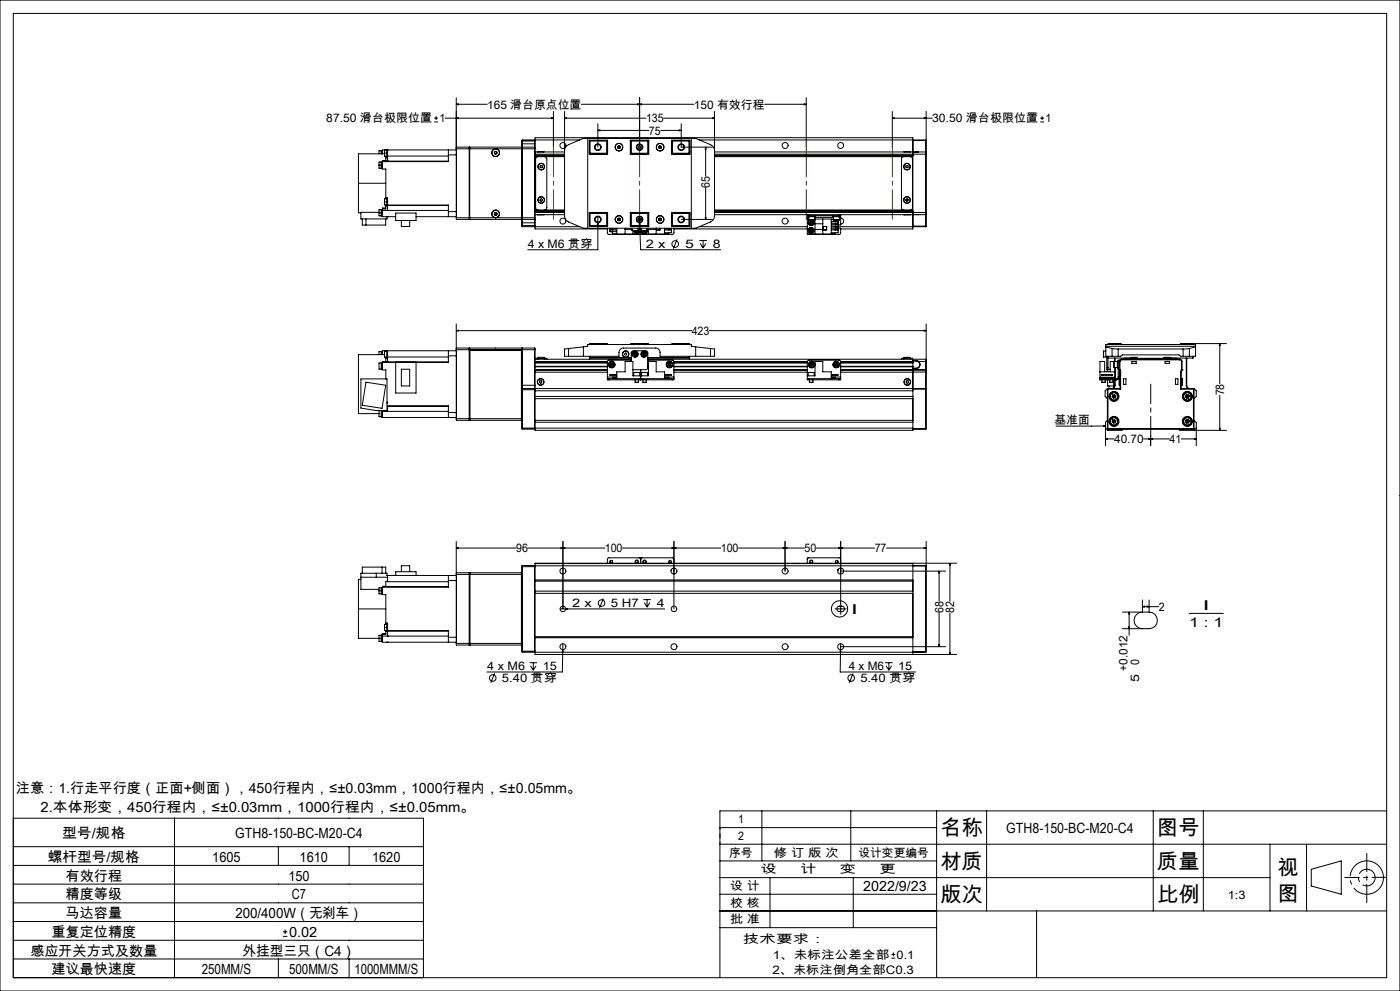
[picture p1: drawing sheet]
<svg xmlns="http://www.w3.org/2000/svg" width="420mm" height="297mm" viewBox="0 0 420 297" stroke-linecap="round" stroke-linejoin="round" font-family="sans-serif">
<g fill="none" stroke="#000" stroke-width=".3">
<path d="M0 0h420v297h-420zM4 4h412v289h-412zM130.3 36.5h1.1M130.3 35.4h1.1M130.8 34.9v1.1M133.6 35.4h32.4M136.9 35.4l.6-.1v.3zM136.9 31.3l.6-.2v.3zM136.9 29.3v36M136.9 31.3h9.3M165.4 35.3l.6 .1-.6 .2zM166 33.4v10.7"/>
<path d="M169.4 35.4l.6-.1v.3zM169.4 33.4v31.6l.3 .8 .9 .7 4.4 1.9h33.7l4.4-1.9 .7-.4 .4-.7 .1-.7v-31.3M169.4 35.4h24.4M174.4 31.3h33.8M179.4 39.1l.6-.2v.3zM179.4 37.1v7M179.4 39.1h15.3M191.3 31.1l.6 .2-.6 .1zM191.9 31.3l.6-.2v.3zM191.9 29.3v14.8M198.2 39.1h6.2M199.1 35.4h15.2"/>
<path d="M203.8 38.9l.6 .2-.6 .1zM204.4 37.1v7h9.3M213.7 35.3l.6 .1-.6 .2zM229.4 31.3h12.5M241.3 31.1l.6 .2-.6 .1zM241.9 29.3v14.8M267.7 35.4l.6-.1v.3zM267.7 35.4h12M267.7 33.4v10.7M277.2 35.3l.6 .1-.6 .2zM277.8 33.4v12.3M312.1 36.5h1.1"/>
<path d="M312.1 35.4h1.1M312.6 34.9v1.1M107.5 54.9v8.9h.8M107.5 54.9h8.2M113.7 49.5v.9h.7M113.7 49.5h1.1M114.4 48.6h-.7v.9M114.4 45.1v1M114.6 48.5v2h.2M114.6 45.1v1M114.8 48.5h-.4v2h.2M114.8 45.1l-1.1 .1v.9"/>
<path d="M115.4 46.1h-7.9v8.8M115.4 45.9v.9h.6M115.4 45.9h.9M115.7 59.2h.6v1.3M115.7 59.2v.4M115.7 47.3v.9h-.9M115.7 46.8v.5M115.7 44.9v.1M115.7 47.3h.6M116 59.6h-.6v.9M116 44.9v2h.3M116 45h-.6v.9"/>
<path d="M116.3 59.5h-.3v2h.3M116.3 48.3h.1M116.3 47.3v1M116.3 44.9v1.9M116.3 44.9h.1M116.3 46.8v.5M116.3 46.8h18.2M134.5 46.4h2.4M134.5 44.9v1.5M134.5 46.4v2h-19.7M134.5 48.3h-19.7v2.4h.9v8.5M136.9 44.9h-22.1v1.2"/>
<path d="M136.9 44.1v21.7M136.9 44.1v.5h23.6M136.9 44.1h3.9M140.8 44.1v21.7M140.8 44.1l.1 .1M140.9 44.2v21.5M140.9 44.2h.1M148.3 45.6l.1 .4M148.4 46l.4 .1M148.6 45.4l.4 .1M148.6 45.4l-.3 .2M149 45.5v.4"/>
<path d="M149 45.9l-.2 .2M156.5 44.6v-.5h-15.6v21.7h15.6v-.5M156.5 44.6v20.7M156.5 44.2h.1M156.5 44.3v.3M156.5 43.1v1.1M156.5 44.2v.1M156.5 42.3h4M156.5 43.1h4M156.7 44.1v21.7M156.7 41.9v2.2M156.7 44.1h3.7"/>
<path d="M156.7 41.9l-.2 1.2M156.7 41.9h3.7M156.7 44.1l-.2 .2M160.4 44.1v21.7M160.4 41.9v2.2M160.4 44.1l.1 .2M160.4 41.9l.1 .2M160.5 44.3v-3h113.4v4.9M160.5 44.3v.3M160.5 44.6v20.7M160.5 47h8.9M160.5 46.6h8.9"/>
<path d="M160.5 45.5h8.9M160.5 41.9h13.4M160.5 46.2h8.9M161.2 45.5h2M161.4 47l-.7 .5v14.9l.7 .5M162.1 49.7l.3-.1 .3 .2v.4l-.4 .1-.3-.2zM162.1 59.7l.4-.2 .2 .3-.1 .4-.3 .1-.3-.3zM163.4 47l.4 .1 .2 .5v14.7l-.2 .5-.4 .1M169.4 45.2l.3-1.1 .6-.6 4.7-2h33.7l4.8 2 .5 .6 .3 1.1M176.3 41.5v26.9M176.8 45.5h.1M176.8 42h5.5v4.2h-5.5z"/>
<path d="M176.8 42.3v3.9M176.8 42.3h5.2M177 42.1v4M177 46.1h5.3M177 42.1h5.3M177 42.1l-.2 .2M182 42.3l.2-.2v4l-.2-.2M182 45.9h-5.2l.2 .2M182 42.3v3.6M185.3 44.3l.4 .2M185.3 43.9v.4M185.7 43.7l.3 .2"/>
<path d="M185.7 43.7l-.4 .2M186 44.3l-.3 .2M186 43.9v.4M189.1 46.1h5.5M189.1 42h5.5v4.2h-5.5zM189.1 42.1h5.5M189.4 42.3v3.6M189.4 42.3l-.2-.2v4l.2-.2M189.4 45.9h4.9M189.4 42.3h4.9M194.3 42.3l.2-.2v4l-.2-.2M194.3 42.3v3.6"/>
<path d="M197.7 44.3l.3 .2M197.7 43.9v.4M198 43.7l.4 .2M198 43.7l-.3 .2M198.4 44.3l-.4 .2M198.4 43.9v.4M201.4 42h5.6v4.2h-5.6zM201.4 46.1h5.3M201.4 42.1h5.3M201.7 42.3v3.6M201.7 42.3l-.2-.2v4l.2-.2M201.7 45.9h5.2l-.2 .2"/>
<path d="M201.7 42.3h5.2M206.7 42.1v4M206.7 42.1l.2 .2M206.9 42.3v3.9M206.9 45.5h.1M207.4 41.5v26.9M209.8 41.9h67.9M211.7 44.1l.1 .6h-.2zM211.7 44.1v8.7M211.7 56.3v9.5M214.3 47h59.6M214.3 46.6h59.6"/>
<path d="M214.3 45.5h60.5M214.3 46.2h63.4M271.1 47l-.5 .1-.2 .4v14.9l.2 .4 .5 .1M271.2 45.5h2M271.8 49.7l.3-.1 .4 .2-.1 .4-.3 .1-.4-.2zM271.9 59.7l.3-.1 .3 .3-.2 .4h-.3l-.3-.3zM273.1 47l.5 .1 .2 .4v14.9l-.2 .4-.5 .1M273.9 46.2v17.5M273.9 42.1h3.8M274.8 45.6h-.9v.6M274.8 45.5h.8M274.8 45.5v.1"/>
<path d="M275.6 45.5l-.8 .1M275.6 45.5h2.1M277.7 46.2h.1M277.7 45.5v.7M277.7 45.5l.1 .2M277.7 41.9v.2M277.7 42.1v3.4M277.7 46.2v17.5M277.8 45.7v.5M277.8 46.2v17.5M108.7 65.6v1.8h7v-1.8M109.8 65.6v1.8"/>
<path d="M113.7 63.8v.9h.7M113.7 63.6h-5.4v2h7.8v-.7h.2M113.7 63.8h1.1M114.4 62.9h-.7v.9M114.6 62.8v2M114.8 62.8h-.4v2h.4M114.8 63.1h19.7M115.4 60.5v.9h.6M115.4 60.5h.9M115.7 61.7v.9h-.9M115.7 62.3h-.9v2.6h3.9M115.7 61.4v.3"/>
<path d="M115.7 61.7h.6M116.3 60.5v1M116.3 61.5v.1M116.3 63.1h.1M116.3 61.7v1.4M116.3 64.9h.1M116.3 60.5h.1M116.3 61.6v.1M116.3 61.5h18.2v1.9M116.3 61.6h18.2M118.7 63.8h6.1v2.3h-6.1zM120.4 66.1v1.8h2.5v-1.8"/>
<path d="M124.8 64.9h12.1M134.5 63.4v1.5M134.5 63.4h2.4M136.9 65.3v.5M136.9 65.3h23.6M136.9 65.8h3.9M140.9 65.7h.1M140.9 65.7l-.1 .1M148.3 64.1l.1 .3M148.4 64.4h.4M148.6 63.7l.3 .1M148.6 63.7l-.3 .4"/>
<path d="M148.9 63.8l.2 .3M149.1 64.1l-.3 .3M156.5 65.7h.1M156.5 65.3v.3M156.5 65.7v1.1M156.5 65.6v.1M156.5 66.8l.2 1.1M156.5 67.5h4M156.5 65.6l.2 .2M156.5 66.8h4M156.7 65.8v2.1M156.7 65.8h3.7"/>
<path d="M156.7 67.9h3.7M160.4 65.8v2.1M160.5 65.3v.3M160.5 65.6v3h21.7M160.5 62.9h8.9M160.5 63.2h8.9M160.5 64.3h8.9M160.5 67.9h13.4M160.5 63.7h8.9M160.5 65.6l-.1 .2M160.5 67.8l-.1 .1M160.5 63.3h8.9"/>
<path d="M161.2 64.3h2M176.8 64.3h.1M176.8 63.7h5.5v4.2h-5.5zM176.8 63.7v3.9M176.8 67.6h5.2M176.8 67.6l.2 .2M177 63.8v4M177 63.8h5.3M177 63.8l-.2 .1h5.2M177 67.8h5.3M179.4 66.6l.1 .6h-.3zM179.4 64.9v10h-21.1"/>
<path d="M182 63.9l.2-.1v4l-.2-.2M182 63.9v3.7M182.2 68.4v1.4l.4 .4h19.2l.4-.4v-1.4M183 68.4v.2h2M183.1 69.4h.5M183.8 68.6v.3a.41 .41 0 0 0-.4-.3 .41 .41 0 0 0-.4 .3M183.8 69.4v.7h1.2M185 68.4v1.8M185 68.9h-2v.5h2M185.3 66l.4 .1M185.3 65.6v.4M185.7 65.4l.3 .2"/>
<path d="M185.7 65.4l-.4 .2M186 66l-.3 .1M186 65.6v.4M187.5 68.4v1.8M187.5 68.8h2.1M189.1 63.8h5.5M189.1 63.7h5.5v4.2h-5.5zM189.1 67.8h5.5M189.4 63.9v3.7M189.4 67.8v.1M189.4 63.9l-.2-.1v4l.2-.2M189.4 63.9h4.9"/>
<path d="M189.4 67.6h4.9M189.6 69.1h1.8M189.6 68.4v.7M189.9 69.1v1.1M190 67.8v.1M190.1 69.1a.89 .89 0 0 0 1.3 .7 .89 .89 0 0 0 .2-1.4 .9 .9 0 0 1-.2 1.5 .9 .9 0 0 1-1.3-.8zM190.6 69.1l.1 .3M190.7 69.4l.4 .2M190.7 69.4l.3-.3 .1 .5M191.1 69.1l.4 .1M191.4 69.1h.1M191.4 68.4v.7"/>
<path d="M191.4 68.9l.1 .3M191.5 65.9h.3zM191.5 66l.2 .2M191.5 69.2l-.4 .4M191.6 66v.1M191.8 65.4v.5M191.8 65.6h.5M191.8 64.9l.1 1.7M191.9 66.6l.2 .6h-.3zM191.9 66.6l.3 8.3h24M191.9 70.2h-.2M192.2 65.5v.5"/>
<path d="M192.2 68.4v1.8M192.3 69.1h.1M192.3 69.1h1.8M192.3 68.4v.7M192.4 70.2h.3M192.5 69.1l.2 .5M192.9 69.1l.1 .3M193 69.4l.4 .2M193 69.4l.4-.3v.5M193.4 69.1l.4 .2M193.7 67.8v.1M193.8 69.3l-.4 .3"/>
<path d="M193.8 69.1v.2M194.1 69.1h.1M194.1 68.5a.9 .9 0 0 1-.2 1.3 .9 .9 0 0 1-1.2-.2M194.1 68.6a.88 .88 0 0 1-.2 1.2 .88 .88 0 0 1-1.2-.2M194.1 68.4v.7M194.3 63.9l.2-.1v4.1M194.3 63.9v3.7M194.3 67.8v.1M194.3 67.6l.2 .2M194.5 68.4v1.8M194.5 68.8h2.3M196.8 68.4v1.8"/>
<path d="M197 68.4l-.1 .5h1.1v-.5M197.7 66l.3 .1M197.7 65.6v.4M197.9 68.4v.5M198 65.4l.4 .2M198 65.4l-.3 .2M198.4 66l-.4 .1M198.4 65.6v.4M199.4 68.4v1.8M199.4 68.9h2v.8h-2M200.6 68.6v.3a.41 .41 0 0 1 .4-.3 .41 .41 0 0 1 .4 .3M200.6 69.7v.4h-1.2"/>
<path d="M201.4 69v.2M201.4 63.7h5.6v4.2h-5.6zM201.4 68.4v.2h-2M201.4 63.8h5.3M201.4 67.8h5.3M201.7 63.9v3.7M201.7 63.9l-.2-.1v4l.2-.2M201.7 67.6h5.2M202.2 68.6h40M203.1 71.7l-1.1 2.8M204.4 65.8h9.3M206.7 63.8v4"/>
<path d="M206.7 63.8l.2 .1h-5.2M206.9 63.7v3.9M206.9 64.3h.1M206.9 67.6l-.2 .2M209.8 72.1h2.3M209.8 67.9h32.4M210.1 73l.8 1.3M210.9 72.1v2.2M211.6 65.2h.2l-.1 .6zM211.8 73l-.9 1.3M214.3 64.3h28.4M214.3 62.9h59.6"/>
<path d="M214.3 63.2h59.6M214.3 63.7h63.4M214.3 63.3h59.6M242.2 64.7h.5M242.2 64.7v.5M242.2 65.2v5h9.6l.4-.4v-1.4h-.8M242.2 64.3v.4M242.2 65.6h.4M242.2 65.2h.4M242.4 70.2h.3M242.5 64.7v.2h2v-.2M242.6 65.9h1.8"/>
<path d="M242.6 64.9v1M242.7 64.3v.4M242.7 64.3h9M242.7 64.7h9M242.9 66.8l.2 .4M242.9 68.9l.1 .5M242.9 68.9l.4 .2M243 65.9l-.5 .9M243 69.4l.4 .2M243 65.9l-.3 .3-.2 .6M243.1 66.3l-.2 .5M243.1 66.3l.2 .4"/>
<path d="M243.1 67.2h.5M243.3 68.6l-.4 .3M243.3 68.6l.5 .2M243.3 68.6l.1 1M243.3 66.7l.3 .5M243.3 66.7l-.2 .5M243.3 66.7l-.4 .1M243.3 69.1l.5 .2M243.3 69.1l-.3 .3M243.6 66.3h-.5M243.6 66.3l.3 .4M243.6 66.3l-.3 .4"/>
<path d="M243.7 65.9a.87 .87 0 0 1 .2 1.5 .87 .87 0 0 1-1.4-.6M243.8 65.9a.9 .9 0 0 1 0 1.6 .9 .9 0 0 1-1.3-.7M243.8 68.8v.5M243.8 68.8l-.5 .3M243.8 69.3l-.4 .3M243.9 66.7l-.3 .5M243.9 66.7h-.6M244.4 65.9h.1M244.4 65.6h5v4.6M244.4 64.9v1M244.4 65.2h5.6M244.5 65.6v4.6"/>
<path d="M244.5 68.8h2.3M244.5 67.1h2.3M246.8 65.6v4.6M246.9 67.9h1.1v1h-1.1zM248 67.9v1M249.4 66.4h2v.5M249.4 67.2h2v.5h-2M249.4 68.1h2v.5h-2M249.4 65.7h.6M249.4 68.9h2M249.4 66.9h2M249.9 64.7v.2h1.9v-.2"/>
<path d="M250 65.9h.1M250 65.9h1.7M250 65.9h1.8M250 64.9v1M250.6 68.6v.3a.41 .41 0 0 1 .4-.3 .41 .41 0 0 1 .4 .3M250.6 65.9v.5M250.6 67.7v.4M250.6 69.7v.4h-1.2M250.6 67.9h27.1M250.8 66.4h.4M251.4 66.9l-.4 .3-.4-.3v.3M251.4 66.6v.2"/>
<path d="M251.4 69v.2M251.4 68.9v.8h-2M251.4 66.7l.1 .1M251.7 64.7h.5M251.7 64.3h.5M251.7 64.3v.4M251.8 65.9h-.1M251.8 64.9v1M251.8 65.2h.4M252.2 65.4a.9 .9 0 0 1 .9 .9 .9 .9 0 0 1-.9 .9M252.2 64.7v.5M252.2 64.3v.4"/>
<path d="M252.2 65.2v2.2h-.8M252.2 64.3h22.6M271.2 64.3h2M273.9 63.7v4.9h-21.7M273.9 63.7v.6h.9M273.9 67.8h3.8M274.8 64.3h.8M274.8 64.3h.1M275.6 64.3h2.1M277.7 63.7h.1M277.7 63.7v.6M277.7 67.8h.1"/>
<path d="M277.7 67.8v.1M277.7 64.3v3.5M277.8 63.7v.5M277.8 64.2l-.1 .1M277.8 67.8l-.1 .1M277.8 64.2v3.6M136.9 99.1l.6-.1v.2zM136.9 97.1v28.4M136.9 99.1h70.6M212.8 99.1h65M277.2 99l.6 .1-.6 .1zM277.8 97.1v13.7"/>
<path d="M109.8 114.5l5.9 1-1.1 6.9-5.9-.9zM114.4 108.8h-.7v1.8h.7M114.4 105.4h-.7v.9M114.6 108.7h-.2v2h.4M114.6 105.3v1M114.8 108.6h3.9M114.8 108.7h-.2v2M114.8 105.3h-.4v1M115.4 106.3h-7.9v17.7h6.2M115.7 107.5v.9h-.9M115.7 107v.5M115.7 105.1v.1"/>
<path d="M115.7 107.5h.6M116 105.1v2h.3M116 105.2h-.6v1.8h.6M116.3 108.5h.1M116.3 107.5v1M116.3 105.1v1.9M116.3 107v.5M116.3 107h18.2M118.7 108.5h6.1v9.3h-6.1zM120.4 110.7h2.5v5h-2.5zM134.5 105.1v1.5M134.5 106.6h2.4"/>
<path d="M134.5 108.5h-19.7v2.4h.9v2.7M134.5 106.6v2h-9.7M136.9 105.1h-22.1v1.2M136.9 104.3v21.7M136.9 104.3v.5h23.6M136.9 104.3h3.9M140.8 104.3v21.7M140.8 104.3l.1 21.2M156.5 104.8v-.5h-15.6v.6h15.6M156.5 104.8v11.8M156.5 116.6v11.9l.2 .1M156.5 116.9h4"/>
<path d="M156.5 115.5h4M156.7 104.3v12.1M156.7 104.3l-.2 .5M156.7 116.4h3.7M156.7 104.3h3.7M156.7 116.4v12.2M156.7 116.4l-.2 .2M160.4 104.3v12.1M160.4 104.3l.1 .5M160.4 116.4v12.2M160.4 116.4l.1 .2M160.5 115.5v.9"/>
<path d="M160.5 118.8h113.4M160.5 119.5h113.4M160.5 104.8v10.7M160.5 117.1h113.4M160.5 116.4h117.2M160.5 107.7h28.9M160.5 108.7h21.7M160.5 109.9h21.7M160.5 108.8h21.7M160.5 109.8h21.7M160.5 108.6h21.7M160.5 108.3h21.7"/>
<path d="M160.5 110.8h21.7M160.5 111.5h21.7M160.5 111h21.7M160.7 107.7v-.3h3.3v.3M161.4 107.1h2M161.4 107.1v.6M161.4 107.4h1.9M161.9 114.2l.4-.1 .3 .3-.1 .4h-.4l-.3-.3zM163.4 107.1v.6M170.6 106.8h15.1v-1.2a1.33 1.33 0 0 1 1.3-1.3h9.7a1.33 1.33 0 0 1 1.3 1.3v1.2h15.1M170.6 104.5l-1.2 .1v2.2h1.2M170.6 104.5v2.3"/>
<path d="M175 104v2.8M175 104l1.3-.2v-.5h31.1v.5l1.3 .2M175 104l-4.4 .5M176.8 103.1h5.4M176.8 103.1v.2M176.8 106.8v.9M177 103h5l.2 .1M177 107.1h12.4M177 103v.3M177 106.8v.3M177 103l-.2 .1M177 107.1l-.2 .2h12.6"/>
<path d="M182.2 113.5h.5M182.2 113.5v.3h.5M182.2 113v.5M182.2 103.1v.2M182.2 113h2.8M182.7 113.5h9M182.7 113.8h9M182.7 113.5v.3M183.1 109.4l.3 .3M183.2 108.9l-.1 .5M183.2 108.9l.3 .4M183.5 109.3l.4 .3"/>
<path d="M183.5 109.3l-.1 .4M183.5 109.3l-.4 .1M183.7 108.8l-.5 .1M183.7 108.8l.3 .3M183.7 108.8l-.2 .5M183.8 113.1v.2h1.2M183.9 109.6l-.5 .1M184 109.1l-.1 .5M184 109.1l-.5 .2M185 113.5v-2.1h2.5v-3.1h2.4v4.3h4.6v-4.3h2.4v3.1h2.5v2.1M185 112.3h-2l2 .1M189.2 103.1l.2-.1h4.9l.2 .1"/>
<path d="M189.2 103.1h5.3M189.2 103.1v.2M189.4 107.9l-7 .1-.2 .3v4.7M189.4 108.3v-2.6l.3-.5 4-.1 .6 .4v4.8l-.1 .3-.5 .2h-3.8M190 106.1h.5M190 106.1l.3 .5M190.1 111.7h1.8M190.1 111.7v.9M190.3 105.7l-.3 .4M190.3 105.7l.2 .4M190.3 106.6h.5M190.5 114.6h.6"/>
<path d="M190.5 113.8v.8M190.5 106.1l.3 .5M190.5 106.1l-.2 .5M190.7 105.7l.3 .4M190.7 105.7h-.4M190.7 105.7l-.2 .4M191 106.1l-.2 .5M191 106.1h-.5M191.1 114.6h.4M191.5 114.6h-.4M191.5 113.8v.8M191.7 113.5h1"/>
<path d="M191.7 113.8h.5M191.7 113.5v.3M191.9 111.7v.9M192.2 113.8h.5M192.2 110.8v3M192.5 111.7h1.8M192.5 111.7v.9M192.7 113.5v.3M192.7 113.5h9M192.7 113.8h9M192.7 106.1l.3 .5M192.7 106.1h.5"/>
<path d="M192.9 114.6h1M192.9 113.8v.8M192.9 105.7l-.2 .4M192.9 105.7l.3 .4M193 106.6h.5M193.2 106.1l.3 .5M193.2 106.1l-.2 .5M193.4 105.7l.3 .4M193.4 105.7h-.5M193.4 105.7l-.2 .4M193.7 106.1l-.2 .5M193.7 106.1h-.5"/>
<path d="M193.9 113.8v.8M194.3 111.7v.9M194.3 108.7l.2 .5-.2 .6M194.3 107.9l7.7 .1 .2 .3v4.7M194.3 108.9v.7M194.3 109v.5M194.3 107.7h83.4M194.3 107.1h12.4M194.5 103.1v.2M199.4 112.3h2l-2 .1M200.4 109v.5M200.4 109l.5 .3"/>
<path d="M200.4 109.5l.5 .3M200.6 113.1v.2h-1.2M200.8 108.8l-.4 .2M200.8 108.8l.5 .2M200.8 108.8l.1 .5M200.9 109.3l.4 .2M200.9 109.3v.5M200.9 109.3l-.5 .2M201.3 109v.5M201.3 109l-.4 .3M201.3 109.5l-.4 .3M201.5 103.1h5.4"/>
<path d="M201.5 103.1v.2M201.7 113.5h.5M201.7 113.5v.3M202.2 113.5v.3h-.5M202.2 113v.5M202.2 108.7h40M202.2 109.9h40M202.2 108.8h40M202.2 109.8h40M202.2 108.6h40M202.2 108.3h40M202.2 113l-2.8 .1"/>
<path d="M202.2 110.8h40M202.2 111.5h40M202.2 111h40M206.7 103h-5l-.2 .1M206.7 103v.3M206.7 106.8v.3M206.7 103l.2 .1M206.7 107.1l.2 .2h-12.6M206.9 103.1v.2M206.9 106.8v.9M208.7 104v2.8M208.7 104l4.4 .5"/>
<path d="M213.1 104.5l1.2 .1v2.2h-1.2M213.1 104.5v2.3M242.2 113.5h.5M242.2 112.6h2.3v-4.3h2.3v3.1h2.6v2.1M242.5 111.7h1.8M242.5 111.7v.9M242.7 113.5h9M242.7 113.8h9M242.7 113.5v.3M242.9 114.6h1M242.9 113.8v.8M243.1 109.5l.4 .2"/>
<path d="M243.1 109v.5M243.1 109l.4 .3M243.5 109.3l.4 .3M243.5 109.3v.4M243.5 109.3l-.4 .2M243.6 108.8l-.5 .2M243.6 108.8l.4 .3M243.6 108.8l-.1 .5M243.9 113.8v.8M243.9 109.6l-.4 .1M244 109.1l-.1 .5M244 109.1l-.5 .2"/>
<path d="M244.3 111.7v.9M249.4 112.3h2l-2 .1M250.4 109v.5M250.4 109l.5 .3M250.4 109.5l.5 .3M250.6 113.1v.2h-1.2M250.8 108.8l-.4 .2M250.8 108.8l.5 .2M250.8 108.8l.1 .5M250.9 109.3v.5M250.9 109.3l.4 .2M251.3 109v.5"/>
<path d="M251.3 109l-.9 .5M251.3 109.5l-.4 .3M251.7 113.5h.5M251.7 113.5v.3M252.2 108.6l21.7 .1M252.2 113v-4.7l-.2-.3-9.4-.1-.4 .5v5.4h.5M252.2 113.5v.3h-.5M252.2 113v.5M252.2 108.7h21.7M252.2 109.9h21.7M252.2 108.8h21.7M252.2 109.8h21.7"/>
<path d="M252.2 108.3h21.7M252.2 113l-2.8 .1M252.2 110.8h25.5M252.2 111h21.7M271.1 107.1h.1M271.1 107.4h-.7v.3M271.1 107.1h2M271.1 107.1v.6M271.1 107.4h2M272 114.1l.4 .1 .2 .3-.2 .3h-.4l-.2-.4zM273.1 107.1h.1M273.1 107.4h.7v.3"/>
<path d="M273.1 107.1v.6M273.9 109.9h-21.7M273.9 108.3v2.7M273.9 111v18h-113.4v-12.6M273.9 108.7h.1M273.9 109.9h.1M273.9 116.6h3.8M273.9 110.5h.9M273.9 110.3h.9M273.9 110.9h3.8M273.9 108.2h.9M274.8 108.1h-.9v-.4v.6"/>
<path d="M274.8 108.2l.7 .2M274.8 108.1l.8 .2M274.8 108.1v.1M274.8 110.3v.2M275.5 108.4a1.09 1.09 0 0 1 .4 1.2 1.09 1.09 0 0 1-1.1 .7M275.6 108.3a1.19 1.19 0 0 1 .4 1.4 1.19 1.19 0 0 1-1.2 .8M275.6 108.3h2.1M275.6 108.3l-.1 .1M277.7 116.4v.2M277.7 107.7v.6M277.7 110.8h.1M277.7 110.8v.1"/>
<path d="M277.7 111.5h.1M277.7 110.9v.6M277.7 108.3v2.5M277.7 111.5v4.9M277.7 116.6v11.9M277.7 111.5h-25.5M277.8 110.8l-.1 .1M277.8 110.8h.1M277.8 110.8v.7M277.8 111.5v17M330 111.4h4.5M330.1 113.1h4.3v.2h-4.3z"/>
<path d="M330.4 112.3l.8 .1zM330.4 113.5h-.5v.3h.5M330.4 113.5h4.6M330.4 113.8h1.4M330.4 113.5v.3M330.6 114.6h1M330.6 113.8v.8M331 107h.1M331 106.9v.1M331.1 105.2l-.1 1.7M331.1 105.2v1.7M331.1 107h.9"/>
<path d="M331.1 105.2h.7M331.1 106.9v.1M331.6 112.3l.5 .1zM331.6 113.8v.8M331.8 113.8h.9M331.8 113.5v.3M331.8 103.8h26.9M331.8 104l1.8 .5M332 110.1v.7h.4v-.7M332 110.1h.4M332 106.8v3.3M332.2 116.6l.2-.2v.2"/>
<path d="M332.2 116.6h.2M332.2 116.6v11.9M332.3 113.8v1.9h1.8M332.3 110.8v.5M332.4 110.7h.7M332.4 103.1h4M332.4 116.6h3.8M332.4 103.1v.2M332.4 106.8v3.3M332.4 116.6v11.9M332.4 107.1l.1 .2M332.4 112.3l.5 .1z"/>
<path d="M332.5 103h3.7M332.5 107.3h6.7M332.5 103l-.1 .1M332.5 103v.3M332.5 106.8v.5M332.7 115.7v.7M332.7 113.8h2.3M332.7 113.5v.3M332.9 114.6h1M332.9 113.8v.8M333.3 112.3l.5 .1zM333.6 104.5l1.9 .1"/>
<path d="M333.6 106.8h1.9M333.6 106.8h-1.8v-3.5h26.9v3.5h-1.9M333.6 104.5v2.3M333.7 118.9l.3 .4M333.8 118.4l-.1 .5M333.8 118.4l.4 .4M333.9 113.8v.8M334.1 113.8v2.4M334.2 108.4h.1M334.2 108.4v1.8M334.2 108.4h1M334.2 110.2h1"/>
<path d="M334.2 118.8l-.5 .1M334.2 118.8l-.2 .5M334.2 118.8l.4 .4M334.4 115.5a.96 .96 0 0 1-1 .9M334.4 115.5h.1M334.4 118.2l-.6 .2M334.4 118.2l.4 .5M334.4 118.2l-.2 .6M334.4 107.3v1M334.4 113.8v1.7M334.5 108.4l-1.4-.1v3h-1.7v-3h-1.4v5.2M334.5 110.2v3.3"/>
<path d="M334.5 115.5l-.5 .9M334.5 107.3v1.1M334.5 113.8v1.7M334.6 119.2l-.6 .1M334.8 118.7l-.2 .5M334.8 118.7l-.6 .1M335 113.5v.3M335.5 108.3h-.3v2h.3M335.5 113l-.5 .5M335.5 108.4h.3M335.5 113h.3M335.5 106.8h.7l.5-.4h17l.5 .4h.7"/>
<path d="M335.5 104.6v2.2M335.5 108.4v4.6M335.5 104.6h19.4M335.8 115.4h.1M335.8 113.5h.1M335.8 113.5v1.9M335.8 113.4v.1M335.8 110.8l.2 .7M335.8 110.8h.1M335.8 113a.84 .84 0 0 1-.8 .8M335.8 108.3v-.4h-.3v.5M335.8 110.8l.1 .1"/>
<path d="M335.8 110.8h.2M335.8 108.3h.2M335.8 113.4v2.1M335.8 113.4h.2M335.8 115.5h.2M335.8 108.3v4.7M335.9 110.9l.1 .6M336 113.4v.1M336 115.5h.1M336 110.8h.1M336 110.8l.2 .7M336 110.8l-.1 .1"/>
<path d="M336 113.4v2.1M336 108.3v2.5M336 111.5h.2M336 116.4l.2 .2M336 116.4h-3.8l-.7 .7v1.7l.7 .7M336 111.5v4.9M336.2 103v.3M336.2 111.5v5.1M336.2 103l.2 .1M336.4 103.1v.2M336.5 107.7v.1M336.5 107.8l-.5 .5"/>
<path d="M336.5 107.7l-.5 .2-.2 .4M336.5 107.7h17.4M336.5 107.8h17.4M337 113.5h.8v1.7h-.8zM337.9 107.4h-.7v.3M337.9 107.4h14.6M337.9 107.4v.3M339.2 107.3l.1 .1M339.2 107.3h2M339.2 107.1h2M339.2 107.1v.3M339.5 108.3h1.4v.6h-1.4z"/>
<path d="M341.2 107.1h-2M341.2 107.3v.1M341.2 107.1h.1M341.2 107.1v.2M349.2 107.3l.1 .1M349.2 107.1h2M349.2 107.3h2M349.2 107.1v.2M349.5 108.3h1.4v.6h-1.4zM351.2 107.3v.1M351.2 107.3h6.7M351.2 107.1v.3"/>
<path d="M352.5 107.4h.7v.3M352.5 107.4v.3M352.6 113.5h.8v1.7h-.8zM353.9 107.8l.5 .5M353.9 107.7v.1M353.9 107.7l.6 .2 .1 .4M354 103.1h4M354 103.1v.2M354.2 111.5h.2M354.2 116.6h3.8M354.2 103v.3M354.2 111.5v5.1"/>
<path d="M354.2 103l-.2 .1M354.4 115.4v.1M354.4 116.4l-.2 .2M354.4 116.4h3.8l.7 .7v1.7l-.7 .7M354.4 111.5v4.9M354.4 110.8l.1 .1M354.4 110.8l-.2 .7M354.4 113.4v.1M354.4 108.3h.2M354.4 110.8h.2M354.4 110.8h.1M354.4 113.4v2.1"/>
<path d="M354.4 113.4h.2M354.4 115.5h.2M354.4 108.3v2.5M354.5 110.9l-.1 .6M354.6 113.4v2.1M354.6 110.8h.1M354.6 110.8l-.2 .7M354.6 110.8l-.1 .1M354.6 108.3v2.5M354.9 106.8h1.9M354.9 104.6v2.2M355.6 118.9l.4 .4"/>
<path d="M355.8 118.4l-.2 .5M355.8 118.4l.8 .8M355.9 115.5l.2 .6 .3 .3M355.9 115.5h.1M355.9 107.3v8.2M356 115.5a1.02 1.02 0 0 0 1 .9M356 107.3v8.2M356.2 118.8l-.6 .1M356.2 118.8l-.2 .5M356.4 118.2l.4 .5M356.4 118.2l-.6 .2M356.4 118.2l-.2 .6"/>
<path d="M356.6 119.2l-.6 .1M356.8 118.7l-.2 .5M356.8 118.7l-.6 .1M356.8 104.5l-1.9 .1M356.8 104.5v2.3M357.9 106.8v.5M358 116.6h.2M358 116.6v-.2l.2 .2M358 103.1l-.1-.1v.3M358 103.1v.2M358 106.8l-.1 .5M358 116.6v11.9"/>
<path d="M358.2 116.6v11.9M358.7 104l-1.9 .5M365.9 103v12M365.9 118.5v10.5M365.9 103l.2 .6h-.3zM367.9 103h-13.7M113.7 124v.9h.7M113.7 123v1M114.4 123v2h.4M114.6 123v2M114.8 123.3v1.8h22.1M114.8 123v.3"/>
<path d="M114.8 123.3h19.7M116 125.1h.1M116.1 123v-9.4h-7.8v8.7l4.6 .7h3.4v-1.4h18.2v2M116.1 120.5h.2l-.2 .3M116.3 125.1h.1M116.3 121.8h18.2M134.5 123.6v1.5M134.5 123.6h2.4M136.9 125.5v.5M136.9 125.5h19.6M136.9 126h3.9M140.9 125.5v.4"/>
<path d="M140.9 125.9l.1 .1M140.9 125.9l-.1 .1M141 126v-21.1l15.5 .2-.1 20.9M141 126h15.4M156.5 128.2h4M156.5 125.9l-.1 .1M156.7 128.6h3.7M160.5 128.3h113.4M160.5 126h113.4M160.5 126.5h113.4M160.5 128.5l-.1 .1M273.9 128.6h3.8"/>
<path d="M273.9 128.5h3.8M277.7 128.5v.1M277.7 128.5h.1M277.8 128.5l-.1 .1M331 127.5l.6 .2-.6 .1zM331.6 127.7h-14.8M331.6 131.5l.6-.1v.3zM331.6 131.5h2.6M331.6 128.3l.7 .7h4.3l.3-.4M332.2 128.5h.2M332.2 128.5l.2 .1M332.2 126l-.6 .5v7.1"/>
<path d="M332.4 128.5v.1M332.4 128.6h25.6M332.4 128.5h25.6M333.7 126.4l.3 .5M333.8 125.9l-.1 .5M333.8 125.9l.4 .4M334.2 126.3l.4 .4M334.2 126.3l-.5 .1M334.2 126.3l-.2 .6M334.4 125.8l.4 .3M334.4 125.8l-.6 .1M334.4 125.8l-.2 .5"/>
<path d="M334.6 126.7l-.6 .2M334.8 126.1l-.2 .6M334.8 126.1l-.6 .2M343.1 131.5h7.7M344.6 131.4l.6 .1-.6 .2zM345.2 131.5l.6-.1v.3zM345.2 130.7v2.9M353.6 128.6l.3 .4h14M354.4 131.5h4.5M355.6 126.4l.4 .5M355.8 125.9l-.2 .5M355.8 125.9l.8 .8"/>
<path d="M356.4 125.8l-.6 .1M356.4 125.8l.4 .3M356.4 125.8l-.4 1.1M356.6 126.7l-.6 .2M356.8 126.1l-.2 .6M356.8 126.1l-1.2 .3M358 128.5h.2M358 128.5v.1M358.2 128.5l-.2 .1M358.2 126l.7 .6v7M358.3 131.4l.6 .1-.6 .2zM358.9 128.3l-.7 .7"/>
<path d="M365.8 128.4h.3l-.2 .6zM108.3 173.6h-.8v8.9M108.3 173h8M108.7 171.8v-1.8h7v1.8M112.9 171.8v1.2M113.7 177.1v.9h.7M113.7 177.1h1.1M114.4 176.1h-.7v1M114.6 176.1h-.2v1.9h.4M114.6 170v1.8M114.8 176h-.2v2M114.8 176v2.2h.9v8.6"/>
<path d="M116.3 174.3l-.6-.1v1.5h-.9M116.3 172.5v1.8M116.3 174.3h18.2M118.7 172.5v-1.2h6.1v1.2M120.4 171.3v-1.8h2.5v1.8M134.5 175.8l-19.7 .2M134.5 172.5v1.5M134.5 174v2h-19.7M134.5 174h2.4M136.9 172.5h-20.8v-.7h-7.8v4.8h5.4M136.9 164.2l.6-.1v.3zM136.9 162.3v30.5"/>
<path d="M136.9 164.2h17.9M136.9 171.7v21.6M136.9 171.7v.5h19.6M136.9 171.7h3.9M140.8 171.7v21.6M140.8 171.7l.1 .1M140.9 171.8v21.4M140.9 171.8v.4M140.9 172.2v20.6M156.5 171.7h-15.6M156.5 171.8v21.4M156.5 169.9h4"/>
<path d="M156.7 169.5l-.2 .1v25.7l.2 .2M156.7 169.5v26M156.7 169.5h3.7M160.4 169.5v26M160.4 169.5l.1 .1M160.5 177.8h113.4M160.5 173.8h113.4M160.5 174.2h113.4M160.5 169.6h113.4M160.5 168.9h113.4M160.5 177.2h113.4M168.3 164.1l.6 .1-.6 .2z"/>
<path d="M168.9 164.2l.6-.1v.3zM168.9 162.3v20.2M181 179.3l-1.1 2.9M181.4 164.2h-23M183 168.2v.2M183.1 168h.5M183.8 168.2v.2l-.8 .1M190.9 168.8a.5 .5 0 0 1-.3-.8 .5 .5 0 0 1 .8 0 .5 .5 0 0 1-.2 .8M191.9 167.2h.5M192.2 167.2v1.6M193 179.7h2.3M193.2 168.8a.5 .5 0 0 1-.2-.8 .5 .5 0 0 1 .8 0 .5 .5 0 0 1-.3 .8"/>
<path d="M194.1 179.7v2.3M200.6 168.2v.2l.8 .1M201.4 170.6l-.1 .4M201.4 168.2v.2M201.4 170.7v.1M201.6 164.1l.6 .1-.6 .2zM202.2 164.2l.6-.1v.3zM202.2 162.3v20.2M202.2 167.7l-.4-.5h-9.2l-.4 .5-.4-.5h-9.2l-.4 .4v1.2M216.2 164.2h-29.5M221.5 164.2h19.9M234.9 164.1l.6 .1-.6 .2z"/>
<path d="M235.5 162.3v8.9M235.5 164.2l.6-.1v.3zM242.2 167.7l.4-.5h9.2l.4 .5M242.4 167.2h-.2v1.6M243.2 168.8a.5 .5 0 0 1-.2-.8 .5 .5 0 0 1 .8 0 .5 .5 0 0 1-.2 .8M250.6 168.2v.2l.8 .1v-.3M251.4 170.7v.1M251.5 170.6l-.2 .4M251.6 164.1l.6 .1-.6 .2zM252.2 171.2h31.5M252.2 164.2l.6-.1v.3zM252.2 162.3v18.5"/>
<path d="M262.4 164.2h-17.5M265.9 164.2h11.9M273.9 168.8v27.3M273.9 169.5h3.8M273.9 169.6h3.8M277.2 164.1l.6 .1-.6 .2zM277.7 169.5v.1M277.7 169.6v25.7M277.8 162.3v33M281.7 171.2l.2 .6h-.3zM281.7 171.2v9M285 168.8l.1 .6h-.3z"/>
<path d="M285 168.8v11.4M287 168.8h-126.5v27.3h126.5M342.7 179.8v3.6a2.49 2.49 0 0 0-2.5 2.5 2.49 2.49 0 0 0 2.5 2.5M344.7 179.8v3.6M107.5 182.5v8.8h7.3M107.5 182.5h8.2M114.4 190.4h-.7v1.8h.7M114.6 190.3v2M114.8 190.3h-.4v2h.4M114.8 190.6h19.7M115.4 188v.9h.6M115.4 188h.9"/>
<path d="M115.7 186.8h.6v1.2M115.7 186.8v.3M115.7 189.2v.9h-.9M115.7 189.9h-.9v2.6h19.7M115.7 188.9v.3M115.7 189.2h.6M116 187.1h-.6v.9M116 192.5h.3M116.3 188v1.1M116.3 187h-.3v2h18.5v2M116.3 190.6h.1M116.3 189.1v1.5"/>
<path d="M116.3 190.5v.2M116.3 189.1h18.2M116.3 192.5h.1M134.5 191v1.5M134.5 192.5h2.4M134.5 191h2.4M136.9 192.8v.5M136.9 192.8h19.6M136.9 193.3h3.9M140.9 192.8v.4M140.9 193.2l-.1 .1M140.9 193.2l15.6 .1"/>
<path d="M156.5 195.1h4M156.7 195.5h3.7M158.9 198.6h2.2M159.1 199.5l.9 1.4M160 198.6v2.3M160.5 195.5h117.2M160.5 191.1h113.4M160.5 190.8h113.4M160.5 195.3l-.1 .2M160.8 199.5l-.8 1.4M168 182.5h31.4M168.8 194.7l.2 .6h-.3z"/>
<path d="M168.9 192.9l-.2 8.5h-22.6M169.7 182.5l.6-.2v.3zM193.3 180.6l.8 1.4M195 180.6l-.9 1.4M251.3 181.9l.5-.3a1.18 1.18 0 0 1 1.5 .6 .81 .81 0 0 1-.8 1.1h-.7a.82 .82 0 0 1-.7-.5 .82 .82 0 0 1 .2-.9zM251.4 182.5h1.6M252.2 194.7l.1 .6h-.3zM252.2 194.7l-.1 6.7h22.6M252.2 192.9v1.8M252.2 193.8h31.5M252.2 181.6v1.7M265.5 198.6h2.3"/>
<path d="M265.8 199.5l.9 1.4M266.7 198.6v2.3M267.5 199.5l-.8 1.4M273.9 195.3h3.8M277.7 195.3v.2M277.7 195.3h.1M277.8 195.3l-.1 .2M281.6 193.2h.3l-.2 .6zM281.7 183.8v10M284.8 195.5h.3l-.1 .6zM285 183.8v12.3M336.7 183.4h8"/>
<path d="M338.6 187.8h.3l-.2 .6zM338.7 183.4v7M338.7 183.4l.2 .6h-.3zM342.7 181.8l.6-.2v.4zM342.7 181.8h4.9M344.1 181.6l.6 .2-.6 .2zM344.7 183.4a2.49 2.49 0 0 1 2.5 2.5 2.49 2.49 0 0 1-2.5 2.5h-8M356.8 183.8h10.2M148.4 201.8l-1.2 2.8M255.9 201.8l-1.1 2.8M4 245.2h123v47.8M4 253.7h123"/>
<path d="M4 259.4h123M52.4 245.2v47.8M83.5 253.7v5.7M104.7 253.7v5.7M216 253h200M216 248h65M216 258h65M228.6 243v15M255.2 243v15M281 243v50M296 243v30M346 243v30"/>
<path d="M361 243v30M381 253v20M392 253v20M416 243h-200v50M4 265h123M4 270.6h123M4 276.2h123M84.9 279.3h1.3M85.5 278.6v1.3M216 278h65M216 273h200M216 263h165"/>
<path d="M216 268h65M231 263v15M256 263v15M311 273v20M393.4 260.5l9-2.5v10l-9-2.5zM4 281.8h123M4 287.4h123M83.5 287.4v5.6M84.9 280.6h1.3M104.7 287.4v5.6M267.4 287.2h1.2M267.4 286h1.2"/>
<path d="M268 285.5v1.1"/>
<circle cx="148.7" cy="45.8" r="1.12"/>
<circle cx="148.7" cy="45.8" r="1.17"/>
<circle cx="162.3" cy="49.9" r="1"/>
<circle cx="162.4" cy="49.9" r=".94"/>
<circle cx="162.4" cy="59.9" r="1"/>
<circle cx="162.4" cy="59.9" r=".95"/>
<circle cx="168.9" cy="43.6" r=".9"/>
<circle cx="179.4" cy="44.1" r=".84"/>
<circle cx="179.4" cy="44.1" r="1"/>
<circle cx="185.7" cy="44.1" r="1.14"/>
<circle cx="185.7" cy="44.1" r="1.11"/>
<circle cx="191.9" cy="44.1" r=".41"/>
<circle cx="191.9" cy="44.1" r=".83"/>
<circle cx="191.9" cy="44.1" r=".99"/>
<circle cx="198" cy="44.1" r="1.12"/>
<circle cx="204.4" cy="44.1" r=".99"/>
<circle cx="204.4" cy="44.1" r=".84"/>
<circle cx="235.5" cy="43.6" r=".9"/>
<circle cx="252.2" cy="43.6" r=".9"/>
<circle cx="272.1" cy="49.9" r=".95"/>
<circle cx="272.1" cy="49.9" r=".99"/>
<circle cx="272.1" cy="59.9" r=".95"/>
<circle cx="272.1" cy="59.9" r=".99"/>
<circle cx="148.7" cy="64.1" r="1.16"/>
<circle cx="148.7" cy="64.1" r="1.12"/>
<circle cx="168.9" cy="66.3" r=".9"/>
<circle cx="179.4" cy="65.8" r="1"/>
<circle cx="179.4" cy="65.8" r=".83"/>
<circle cx="185.7" cy="65.8" r="1.16"/>
<circle cx="185.7" cy="65.8" r="1.11"/>
<circle cx="191.9" cy="65.8" r=".41"/>
<circle cx="191.9" cy="65.8" r=".83"/>
<circle cx="191.9" cy="65.8" r="1"/>
<circle cx="198" cy="65.8" r="1.12"/>
<circle cx="202.6" cy="73.1" r=".99"/>
<circle cx="204.4" cy="65.8" r=".99"/>
<circle cx="204.4" cy="65.8" r=".84"/>
<circle cx="235.5" cy="66.3" r=".9"/>
<circle cx="243.4" cy="69.1" r=".87"/>
<circle cx="243.4" cy="69.1" r=".9"/>
<circle cx="162.2" cy="114.5" r=".94"/>
<circle cx="162.2" cy="114.5" r="1.01"/>
<circle cx="183.5" cy="109.3" r=".87"/>
<circle cx="183.5" cy="109.3" r=".91"/>
<circle cx="183.5" cy="109.3" r="1"/>
<circle cx="187.7" cy="106.1" r=".33"/>
<circle cx="187.7" cy="106.1" r="1"/>
<circle cx="187.7" cy="106.1" r=".91"/>
<circle cx="190.5" cy="106.1" r=".9"/>
<circle cx="190.5" cy="106.1" r=".87"/>
<circle cx="193.2" cy="106.1" r=".89"/>
<circle cx="193.2" cy="106.1" r=".87"/>
<circle cx="200.9" cy="109.3" r="1.01"/>
<circle cx="200.9" cy="109.3" r=".87"/>
<circle cx="200.9" cy="109.3" r=".9"/>
<circle cx="243.5" cy="109.3" r=".99"/>
<circle cx="243.5" cy="109.3" r=".87"/>
<circle cx="243.5" cy="109.3" r=".91"/>
<circle cx="250.9" cy="109.3" r="1"/>
<circle cx="250.9" cy="109.3" r=".9"/>
<circle cx="250.9" cy="109.3" r=".86"/>
<circle cx="272.2" cy="114.5" r=".95"/>
<circle cx="272.2" cy="114.4" r="1"/>
<circle cx="334.2" cy="118.8" r="1.32"/>
<circle cx="334.2" cy="118.8" r="1.5"/>
<circle cx="334.2" cy="118.8" r="1.14"/>
<circle cx="334.2" cy="118.8" r="1.17"/>
<circle cx="356.2" cy="118.8" r="1.33"/>
<circle cx="356.2" cy="118.8" r="1.17"/>
<circle cx="356.2" cy="118.8" r="1.13"/>
<circle cx="356.2" cy="118.8" r="1.5"/>
<circle cx="334.2" cy="126.3" r="1.49"/>
<circle cx="334.2" cy="126.3" r="1.14"/>
<circle cx="334.2" cy="126.3" r="1.33"/>
<circle cx="334.2" cy="126.3" r="1.17"/>
<circle cx="356.2" cy="126.3" r="1.13"/>
<circle cx="356.2" cy="126.3" r="1.34"/>
<circle cx="356.2" cy="126.3" r="1.49"/>
<circle cx="168.9" cy="171.2" r=".9"/>
<circle cx="183.4" cy="168.3" r=".42"/>
<circle cx="191" cy="168.3" r=".41"/>
<circle cx="193.4" cy="168.4" r=".4"/>
<circle cx="201" cy="168.3" r=".42"/>
<circle cx="202.2" cy="171.2" r=".9"/>
<circle cx="235.5" cy="171.1" r=".9"/>
<circle cx="243.4" cy="168.3" r=".4"/>
<circle cx="251" cy="168.3" r=".42"/>
<circle cx="252.2" cy="171.2" r=".9"/>
<circle cx="168.9" cy="182.5" r=".83"/>
<circle cx="168.9" cy="193.8" r=".89"/>
<circle cx="180.5" cy="180.7" r=".98"/>
<circle cx="202.2" cy="182.5" r=".84"/>
<circle cx="202.2" cy="193.8" r=".89"/>
<circle cx="235.5" cy="193.8" r=".89"/>
<circle cx="251.8" cy="182.5" r="2.43"/>
<circle cx="252.2" cy="193.8" r=".89"/>
<circle cx="147.8" cy="203.2" r=".99"/>
<circle cx="255.4" cy="203.2" r="1"/>
</g>
<path d="M412.4 262.3a2.5 2.5 0 0 0-4.1-1.1 2.5 2.5 0 0 0 1 4.2 2.5 2.5 0 0 0 3.2-2.9l-.1-.2" fill="none" stroke="#000" stroke-width=".3" stroke-dasharray="30.5 1.3 1.3 1.3" stroke-dashoffset="24.5" stroke-linecap="butt"/>
<path d="M414.8 261.5a5 5 0 0 0-8.3-2 5 5 0 0 0 2.2 8.3 5 5 0 0 0 6.2-6l-.1-.3" fill="none" stroke="#000" stroke-width=".3" stroke-dasharray="30.5 1.3 1.3 1.3" stroke-dashoffset="16.7" stroke-linecap="butt"/>
<path d="M345.2 115.1v15.5" fill="none" stroke="#000" stroke-width=".3" stroke-dasharray="30.5 1.3 1.3 1.3" stroke-dashoffset="24.6"/>
<path d="M251.4 182.5h-.9M252.2 183.3v.8M252.2 181.6v-.8M253 182.5h.9" fill="none" stroke="#000" stroke-width=".3" stroke-dasharray="30.5 1.3 1.3 1.3"/>
<path d="M410 255.7v14.9" fill="none" stroke="#000" stroke-width=".3" stroke-dasharray="30.5 1.3 1.3 1.3" stroke-dashoffset="25"/>
<path d="M403.4 263l12.6-.1" fill="none" stroke="#000" stroke-width=".3" stroke-dasharray="30.5 1.3 1.3 1.3" stroke-dashoffset="26.1"/>
<path d="M216 248v5" fill="none" stroke="#000" stroke-width=".3" stroke-dasharray="30.5 1.3 1.3 1.3" stroke-dashoffset="29.9"/>
<path d="M166 65.8v-21.7M191.9 65.8v-21.7M241.9 65.8v-21.7M267.7 65.8v-21.7" fill="none" stroke="#f00" stroke-width=".3" stroke-dasharray="30.5 1.3 1.3 1.3" stroke-dashoffset="21.6"/>
<g fill="#000">
<path d="M331 127.5l.6 .2-.6 .1z"/>
<path d="M136.9 35.4l.6-.1v.3zM165.4 35.3l.6 .1-.6 .2z"/>
<path d="M191.3 31.1l.6 .2-.6 .1zM136.9 31.3l.6-.2v.3zM277.2 35.3l.6 .1-.6 .2zM267.7 35.4l.6-.1v.3zM241.3 31.1l.6 .2-.6 .1zM191.9 31.3l.6-.2v.3z"/>
<path d="M211.7 44.1l.1 .6h-.2zM211.6 65.2h.2l-.1 .6zM281.7 171.2l.2 .6h-.3zM281.6 193.2h.3l-.2 .6zM285 168.8l.1 .6h-.3zM284.8 195.5h.3l-.1 .6z"/>
<path d="M136.9 99.1l.6-.1v.2zM277.2 99l.6 .1-.6 .1zM179.4 39.1l.6-.2v.3zM203.8 38.9l.6 .2-.6 .1zM169.4 35.4l.6-.1v.3zM213.7 35.3l.6 .1-.6 .2zM179.4 66.6l-.2 .6h.3zM191.9 66.6l-.1 .6h.3zM345.2 131.5l.6-.1v.3zM358.3 131.4l.6 .1-.6 .2zM136.9 164.2l.6-.1v.3zM168.3 164.1l.6 .1-.6 .2zM235.5 164.2l.6-.1v.3zM251.6 164.1l.6 .1-.6 .2zM168.8 194.7l-.1 .6h.3zM252.2 194.7l-.2 .6h.3zM169.7 182.5l.6 .1v-.3z"/>
<path d="M344.6 131.4l.6 .1-.6 .2zM331.6 131.5l.6-.1v.3zM277.2 164.1l.6 .1-.6 .2zM252.2 164.2l.6-.1v.3zM344.1 181.6l.6 .2-.6 .2zM342.7 181.8l.6-.2v.4z"/>
<path d="M365.8 128.4h.3l-.2 .6zM365.9 103l.2 .6h-.3z"/>
<path d="M168.9 164.2l.6-.1v.3zM201.6 164.1l.6 .1-.6 .2z"/>
<path d="M202.2 164.2l.6-.1v.3zM234.9 164.1l.6 .1-.6 .2z"/>
<path d="M338.7 183.4l.2 .6h-.3zM338.6 187.8h.3l-.2 .6z"/>
</g>
<g font-size="6.3">
<text x="282.1" y="250.3">名称</text>
<text x="347.1" y="250.3">图号</text>
<text x="282.1" y="260.3">材质</text>
<text x="347.1" y="260.3">质量</text>
<text x="383.3" y="262.1">视</text>
<text x="383.3" y="269.9">图</text>
<text x="282.1" y="270.3">版次</text>
<text x="347.1" y="270.3">比例</text>
</g>
<g font-size="4.2">
<text x="4.8" y="237.6">注意：1.行走平行度（正面+侧面），450行程内，≤±0.03mm，1000行程内，≤±0.05mm。</text>
<text x="12.2" y="243.3">2.本体形变，450行程内，≤±0.03mm，1000行程内，≤±0.05mm。</text>
<text x="18.6" y="251.3">型号/规格</text>
<text x="70.6" y="251.3">GTH8-150-BC-M20-C4</text>
<text x="301.9" y="249.5">GTH8-150-BC-M20-C4</text>
<text x="14.4" y="258.3">螺杆型号/规格</text>
<text x="19.7" y="263.9">有效行程</text>
<text x="63.7" y="258.3">1605</text>
<text x="86.5" y="263.9">150</text>
<text x="89.9" y="258.3">1610</text>
<text x="111.7" y="258.3">1620</text>
<text x="19.7" y="269.5">精度等级</text>
<text x="87.6" y="269.5">C7</text>
<text x="259" y="267">2022/9/23</text>
<text x="19.7" y="275.2">马达容量</text>
<text x="70.6" y="275.2">200/400W（无刹车）</text>
<text x="15.4" y="280.8">重复定位精度</text>
<text x="86.7" y="280.8">0.02</text>
<text x="9.1" y="286.4">感应开关方式及数量</text>
<text x="72.7" y="286.4">外挂型三只（C4）</text>
<text x="15.5" y="292">建议最快速度</text>
<text x="60.5" y="292">250MM/S</text>
<text x="86.7" y="292">500MM/S</text>
<text x="106.4" y="292">1000MMM/S</text>
</g>
<g font-size="4.1">
<text x="255.3" y="184">I</text>
<text x="360.9" y="182.7">I</text>
<text x="356.8" y="187.9">1 : 1</text>
</g>
<g font-size="3.5">
<text x="146.2" y="32.5">165 滑台原点位置</text>
<text x="208.2" y="32.5">150 有效行程</text>
<text x="97.9" y="36.7">87.50 滑台极限位置 1</text>
<text x="193.8" y="36.7">135</text>
<text x="194.7" y="40.3">75</text>
<text x="279.7" y="36.7">30.50 滑台极限位置 1</text>
<text x="213" y="56.3" transform="rotate(-90 213 56.3)">65</text>
<text x="158.3" y="74.4">4 x M6 贯穿</text>
<text x="193.8" y="74.4">2 x</text>
<text x="205.5" y="74.4">5</text>
<text x="213.9" y="74.4">8</text>
<text x="207.5" y="100.3">423</text>
<text x="367.2" y="118.5" transform="rotate(-90 367.2 118.5)">78</text>
<text x="316.4" y="127.2">基准面</text>
<text x="334.3" y="132.8">40.70</text>
<text x="350.9" y="132.8">41</text>
<text x="154.9" y="165.5">96</text>
<text x="181.4" y="165.5">100</text>
<text x="216.2" y="165.5">100</text>
<text x="241.4" y="165.5">50</text>
<text x="262.4" y="165.5">77</text>
<text x="171.7" y="182">2 x</text>
<text x="183.2" y="182">5 H7</text>
<text x="197.1" y="182">4</text>
<text x="283" y="183.8" transform="rotate(-90 283 183.8)">68</text>
<text x="286.3" y="183.8" transform="rotate(-90 286.3 183.8)">82</text>
<text x="347.7" y="183.1">2</text>
<text x="146.2" y="200.9">4 x M6</text>
<text x="162.8" y="200.9">15</text>
<text x="254.6" y="200.9">4 x M6</text>
<text x="269.5" y="200.9">15</text>
<text x="338.3" y="201" transform="rotate(-90 338.3 201)">+0.012</text>
<text x="341.8" y="199.2" transform="rotate(-90 341.8 199.2)">0</text>
<text x="150.6" y="204.4">5.40 贯穿</text>
<text x="258.1" y="204.4">5.40 贯穿</text>
<text x="341.8" y="204.5" transform="rotate(-90 341.8 204.5)">5</text>
<text x="221.4" y="246.8">1</text>
<text x="221.4" y="251.8">2</text>
<text x="218.8" y="256.8">序号</text>
<text x="232.2" y="256.8">修 订 版 次</text>
<text x="257.5" y="256.8">设计变更编号</text>
<text x="228.2" y="261.8">设</text>
<text x="240.1" y="261.8">计</text>
<text x="252" y="261.8">变</text>
<text x="263.9" y="261.8">更</text>
<text x="219.1" y="266.7">设 计</text>
<text x="368.3" y="269.3">1:3</text>
<text x="219.1" y="271.7">校 核</text>
<text x="219.1" y="276.7">批 准</text>
<text x="222.9" y="282.7">技术要求：</text>
<text x="231.8" y="287.3">1、未标注公差全部 0.1</text>
<text x="231.7" y="291.8">2、未标注倒角全部C0.3</text>
</g>
</svg>
